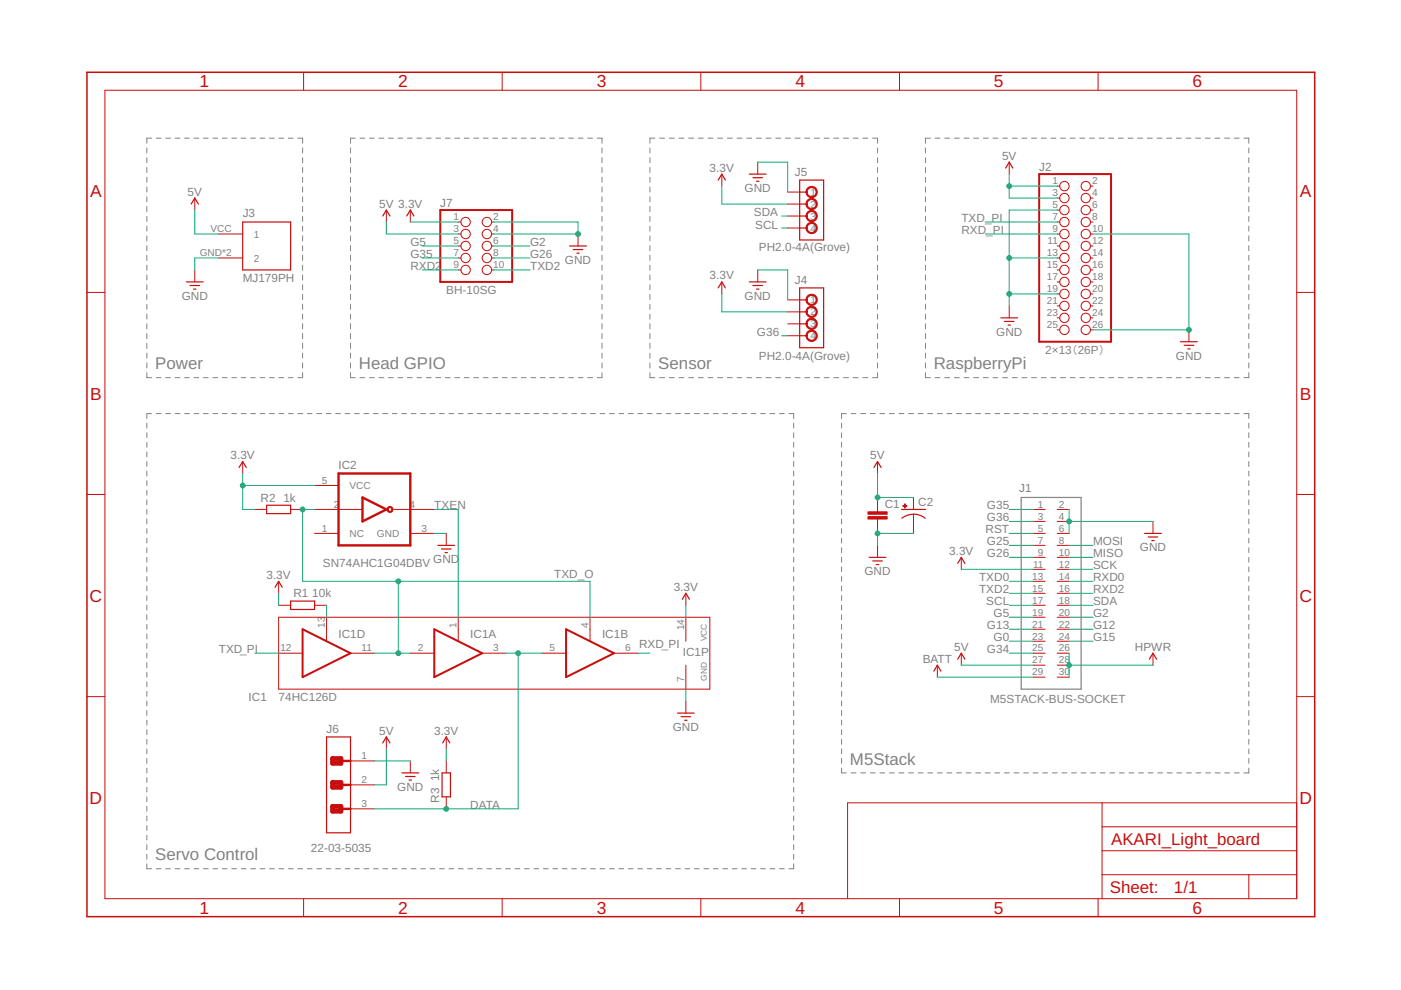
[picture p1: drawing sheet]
<svg xmlns="http://www.w3.org/2000/svg" width="297mm" height="210mm" viewBox="0 0 297 210" stroke-linecap="round" stroke-linejoin="round" font-family="sans-serif">
<g fill="none" stroke="#808080" stroke-width=".21">
<path d="M31.1 31.4v1M31.1 33.4v1.1M31.1 35.5v1.1M31.1 37.6v1.1M31.1 39.6v1.1M32.1 29.3h-1v1.1M33.1 29.3h1M35.1 29.3h1M37.1 29.3h1M39.1 29.3h1M41.1 29.3h1M43.1 29.3h1"/>
<path d="M45.1 29.3h1M47.1 29.3h1M49.1 29.3h1M51.1 29.3h1M53.1 29.3h1M55.1 29.3h1.1M57.1 29.3h1M59.1 29.3h1.1M61.2 29.3h.9M63.1 29.3h1.1v1.1M64.2 31.4v1M64.2 33.4v1.1"/>
<path d="M64.2 35.5v1.1M64.2 37.6v1.1M64.2 39.6v1.1M74.3 31.4v1M74.3 33.4v1.1M74.3 35.5v1.1M74.3 37.6v1.1M74.3 39.6v1.1M75.3 29.3h-1v1.1M76.3 29.3h1M78.3 29.3h1M80.3 29.3h1.1"/>
<path d="M82.4 29.3h1M84.4 29.3h1M86.4 29.3h1M88.4 29.3h1M90.4 29.3h1M92.4 29.3h1M94.4 29.3h1M96.4 29.3h1.1M98.4 29.3h1.1M100.5 29.3h1M102.5 29.3h1M104.5 29.3h1"/>
<path d="M106.5 29.3h1M108.5 29.3h1M110.5 29.3h1M112.5 29.3h1.1M114.6 29.3h1M116.6 29.3h1M118.6 29.3h1M120.6 29.3h1M122.6 29.3h1M124.6 29.3h1M126.6 29.3h1v1.1M127.6 31.4v1"/>
<path d="M127.6 33.4v1.1M127.6 35.5v1.1M127.6 37.6v1.1M127.6 39.6v1.1M137.8 31.4v1M137.8 33.4v1.1M137.8 35.5v1.1M137.8 37.6v1.1M137.8 39.6v1.1M138.9 29.3h-1.1v1.1M139.8 29.3h1.1M141.9 29.3h1.1"/>
<path d="M144 29.3h1M146 29.3h1.1M148.1 29.3h1M150.1 29.3h1.1M152.2 29.3h1M154.2 29.3h1.1M156.3 29.3h1M158.3 29.3h1.1M160.4 29.3h1M162.4 29.3h1.1M164.5 29.3h1M166.5 29.3h1.1"/>
<path d="M168.6 29.3h1M170.6 29.3h1.1M172.7 29.3h1M174.7 29.3h1.1M176.8 29.3h1M178.8 29.3h1.1M180.9 29.3h1M182.9 29.3h1.1M185 29.3h1.1v1.1M186.1 31.4v1M186.1 33.4v1.1M186.1 35.5v1.1"/>
<path d="M186.1 37.6v1.1M186.1 39.6v1.1M196.2 31.4v1M196.2 33.4v1.1M196.2 35.5v1.1M196.2 37.6v1.1M196.2 39.6v1.1M197.3 29.3h-1.1v1.1M198.2 29.3h1.1M200.3 29.3h1M202.4 29.3h1M204.4 29.3h1"/>
<path d="M206.4 29.3h1.1M208.5 29.3h1M210.5 29.3h1.1M212.6 29.3h1M214.6 29.3h1.1M216.7 29.3h1M218.7 29.3h1.1M220.8 29.3h1M222.8 29.3h1.1M224.9 29.3h1M226.9 29.3h1M228.9 29.3h1.1"/>
<path d="M231 29.3h1M233 29.3h1.1M235.1 29.3h1M237.1 29.3h1.1M239.2 29.3h1M241.2 29.3h1.1M243.3 29.3h1M245.3 29.3h1.1M247.4 29.3h1M249.4 29.3h1M251.5 29.3h1M253.5 29.3h1.1"/>
<path d="M255.5 29.3h1.1M257.6 29.3h1M259.6 29.3h1.1M261.7 29.3h1M263.7 29.3h1.1v1.1M264.8 31.4v1M264.8 33.4v1.1M264.8 35.5v1.1M264.8 37.6v1.1M264.8 39.6v1.1M31.1 41.7v1.1M31.1 43.8v1.1"/>
<path d="M31.1 45.9v1M31.1 47.9v1.1M31.1 50v1.1M31.1 52.1v1M31.1 54.1v1.1M31.1 56.2v1.1M31.1 58.3v1.1M64.2 41.7v1.1M64.2 43.8v1.1M64.2 45.9v1M64.2 47.9v1.1M64.2 50v1.1"/>
<path d="M64.2 52.1v1M64.2 54.1v1.1M64.2 56.2v1.1M64.2 58.3v1.1M74.3 41.7v1.1M74.3 43.8v1.1M74.3 45.9v1M74.3 47.9v1.1M74.3 50v1.1M74.3 52.1v1M74.3 54.1v1.1M74.3 56.2v1.1"/>
<path d="M74.3 58.3v1.1M127.6 41.7v1.1M127.6 43.8v1.1M127.6 45.9v1M127.6 47.9v1.1M127.6 50v1.1M127.6 52.1v1M127.6 54.1v1.1M127.6 56.2v1.1M127.6 58.3v1.1M137.8 41.7v1.1M137.8 43.8v1.1"/>
<path d="M137.8 45.9v1M137.8 47.9v1.1M137.8 50v1.1M137.8 52.1v1M137.8 54.1v1.1M137.8 56.2v1.1M137.8 58.3v1.1M186.1 41.7v1.1M186.1 43.8v1.1M186.1 45.9v1M186.1 47.9v1.1M186.1 50v1.1"/>
<path d="M186.1 52.1v1M186.1 54.1v1.1M186.1 56.2v1.1M186.1 58.3v1.1M196.2 41.7v1.1M196.2 43.8v1.1M196.2 45.9v1M196.2 47.9v1.1M196.2 50v1.1M196.2 52.1v1M196.2 54.1v1.1M196.2 56.2v1.1"/>
<path d="M196.2 58.3v1.1M264.8 41.7v1.1M264.8 43.8v1.1M264.8 45.9v1M264.8 47.9v1.1M264.8 50v1.1M264.8 52.1v1M264.8 54.1v1.1M264.8 56.2v1.1M264.8 58.3v1.1M31.1 79v1.1h1M31.1 60.4v1"/>
<path d="M31.1 62.4v1.1M31.1 64.5v1.1M31.1 66.6v1M31.1 68.6v1.1M31.1 70.7v1.1M31.1 72.8v1.1M31.1 74.9v1M31.1 76.9v1.1M64.2 79v1.1h-1.1M64.2 60.4v1M64.2 62.4v1.1M64.2 64.5v1.1"/>
<path d="M64.2 66.6v1M64.2 68.6v1.1M64.2 70.7v1.1M64.2 72.8v1.1M64.2 74.9v1M64.2 76.9v1.1M74.3 79v1.1h1M74.3 60.4v1M74.3 62.4v1.1M74.3 64.5v1.1M74.3 66.6v1M74.3 68.6v1.1"/>
<path d="M74.3 70.7v1.1M74.3 72.8v1.1M74.3 74.9v1M74.3 76.9v1.1M127.6 79v1.1h-1M127.6 60.4v1M127.6 62.4v1.1M127.6 64.5v1.1M127.6 66.6v1M127.6 68.6v1.1M127.6 70.7v1.1M127.6 72.8v1.1"/>
<path d="M127.6 74.9v1M127.6 76.9v1.1M137.8 79v1.1h1.1M137.8 60.4v1M137.8 62.4v1.1M137.8 64.5v1.1M137.8 66.6v1M137.8 68.6v1.1M137.8 70.7v1.1M137.8 72.8v1.1M137.8 74.9v1M137.8 76.9v1.1"/>
<path d="M186.1 60.4v1M186.1 62.4v1.1M186.1 64.5v1.1M186.1 66.6v1M186.1 68.6v1.1M186.1 70.7v1.1M186.1 72.8v1.1M186.1 74.9v1M186.1 76.9v1.1M186.1 79v1.1h-1.1M196.2 79v1.1h1.1M196.2 60.4v1"/>
<path d="M196.2 62.4v1.1M196.2 64.5v1.1M196.2 66.6v1M196.2 68.6v1.1M196.2 70.7v1.1M196.2 72.8v1.1M196.2 74.9v1M196.2 76.9v1.1M264.8 79v1.1h-1.1M264.8 60.4v1M264.8 62.4v1.1M264.8 64.5v1.1"/>
<path d="M264.8 66.6v1M264.8 68.6v1.1M264.8 70.7v1.1M264.8 72.8v1.1M264.8 74.9v1M264.8 76.9v1.1M31.1 89.7v1.1M31.1 91.8v1M31.1 93.8v1M31.1 95.8v1.1M31.1 97.9v1M31.1 99.9v1"/>
<path d="M32.1 87.7h-1v1M33.1 80.1h1M33.1 87.7h1M35.1 80.1h1M35.1 87.7h1M37.1 80.1h1M37.1 87.7h1M39.1 80.1h1M39.1 87.7h1.1M41.1 80.1h1M41.1 87.7h1M43.1 80.1h1"/>
<path d="M43.1 87.7h1.1M45.1 80.1h1M45.1 87.7h1M47.1 80.1h1M47.2 87.7h1M49.1 80.1h1M49.1 87.7h1M51.1 80.1h1M51.2 87.7h1M53.1 80.1h1M53.1 87.7h1.1M55.1 80.1h1.1"/>
<path d="M55.2 87.7h1M57.1 80.1h1M57.1 87.7h1.1M59.1 80.1h1.1M59.2 87.7h1M61.2 80.1h.9M61.2 87.7h1M63.2 87.7h1M65.2 87.7h1M67.2 87.7h1M69.2 87.7h1M71.2 87.7h1"/>
<path d="M73.2 87.7h1M75.2 87.7h1M76.3 80.1h1M77.2 87.7h1M78.3 80.1h1M79.2 87.7h1M80.3 80.1h1.1M81.2 87.7h1M82.4 80.1h1M83.2 87.7h1M84.4 80.1h1M85.2 87.7h1"/>
<path d="M86.4 80.1h1M87.2 87.7h1M88.4 80.1h1M89.2 87.7h1M90.4 80.1h1M91.2 87.7h1M92.4 80.1h1M93.2 87.7h1M94.4 80.1h1M95.2 87.7h1M96.4 80.1h1.1M97.2 87.7h1"/>
<path d="M98.4 80.1h1.1M99.2 87.7h1M100.5 80.1h1M101.2 87.7h1M102.5 80.1h1M103.2 87.7h1M104.5 80.1h1M105.2 87.7h1M106.5 80.1h1M107.2 87.7h1M108.5 80.1h1M109.2 87.7h1"/>
<path d="M110.5 80.1h1M111.2 87.7h1M112.5 80.1h1.1M113.2 87.7h1M114.6 80.1h1M115.2 87.7h1M116.6 80.1h1M117.2 87.7h1M118.6 80.1h1M119.2 87.7h1M120.6 80.1h1M121.2 87.7h1"/>
<path d="M122.6 80.1h1M123.2 87.7h1M124.6 80.1h1M125.2 87.7h1M127.2 87.7h1M129.2 87.7h1M131.2 87.7h1M133.2 87.7h1M135.2 87.7h1M137.2 87.7h1M139.2 87.7h1.1M139.8 80.1h1.1"/>
<path d="M141.2 87.7h1M141.9 80.1h1.1M143.2 87.7h1.1M144 80.1h1M145.2 87.7h1M146 80.1h1.1M147.3 87.7h1M148.1 80.1h1M149.2 87.7h1.1M150.1 80.1h1.1M151.3 87.7h1M152.2 80.1h1"/>
<path d="M153.2 87.7h1.1M154.2 80.1h1.1M155.3 87.7h1M156.3 80.1h1M157.3 87.7h1M158.3 80.1h1.1M159.3 87.7h1M160.4 80.1h1M161.3 87.7h1M162.4 80.1h1.1M163.3 87.7h1M164.5 80.1h1"/>
<path d="M165.3 87.7h1M166.5 80.1h1.1M167.3 87.7h1v1M168.3 89.7v1.1M168.3 91.8v1M168.3 93.8v1M168.3 95.8v1.1M168.3 97.9v1M168.3 99.9v1M168.6 80.1h1M170.6 80.1h1.1M172.7 80.1h1"/>
<path d="M174.7 80.1h1.1M176.8 80.1h1M178.4 89.7v1.1M178.4 91.8v1M178.4 93.8v1M178.4 95.8v1.1M178.4 97.9v1M178.4 99.9v1M178.8 80.1h1.1M179.5 87.7h-1.1v1M180.5 87.7h1M180.9 80.1h1"/>
<path d="M182.5 87.7h1M182.9 80.1h1.1M184.5 87.7h1M186.6 87.7h1M188.6 87.7h1M190.6 87.7h1M192.6 87.7h1.1M194.7 87.7h1M196.7 87.7h1M198.2 80.1h1.1M198.7 87.7h1.1M200.3 80.1h1"/>
<path d="M200.8 87.7h1M202.4 80.1h1M202.8 87.7h1M204.4 80.1h1M204.8 87.7h1.1M206.4 80.1h1.1M206.9 87.7h1M208.5 80.1h1M208.9 87.7h1M210.5 80.1h1.1M210.9 87.7h1.1M212.6 80.1h1"/>
<path d="M213 87.7h1M214.6 80.1h1.1M215 87.7h1M216.7 80.1h1M217 87.7h1.1M218.7 80.1h1.1M219.1 87.7h1M220.8 80.1h1M221.1 87.7h1M222.8 80.1h1.1M223.1 87.7h1.1M224.9 80.1h1"/>
<path d="M225.1 87.7h1.1M226.9 80.1h1M227.2 87.7h1M228.9 80.1h1.1M229.2 87.7h1.1M231 80.1h1M231.2 87.7h1.1M233 80.1h1.1M233.3 87.7h1M235.1 80.1h1M235.3 87.7h1M237.1 80.1h1.1"/>
<path d="M237.3 87.7h1.1M239.2 80.1h1M239.4 87.7h1M241.2 80.1h1.1M241.4 87.7h1M243.3 80.1h1M243.4 87.7h1.1M245.3 80.1h1.1M245.5 87.7h1M247.4 80.1h1M247.5 87.7h1M249.4 80.1h1"/>
<path d="M249.5 87.7h1M251.5 80.1h1M251.5 87.7h1.1M253.5 80.1h1.1M253.6 87.7h1M255.5 80.1h1.1M255.6 87.7h1M257.6 80.1h1M257.6 87.7h1.1M259.6 80.1h1.1M259.7 87.7h1M261.7 80.1h1"/>
<path d="M261.7 87.7h1M263.7 87.7h1.1v1M264.8 89.7v1.1M264.8 91.8v1M264.8 93.8v1M264.8 95.8v1.1M264.8 97.9v1M264.8 99.9v1M31.1 101.9v1.1M31.1 103.9v1.1M31.1 106v1M31.1 108v1.1"/>
<path d="M31.1 110v1.1M31.1 112.1v1M31.1 114.1v1M31.1 116.1v1.1M31.1 118.2v1M168.3 101.9v1.1M168.3 103.9v1.1M168.3 106v1M168.3 108v1.1M168.3 110v1.1M168.3 112.1v1M168.3 114.1v1"/>
<path d="M168.3 116.1v1.1M168.3 118.2v1M178.4 101.9v1.1M178.4 103.9v1.1M178.4 106v1M178.4 108v1.1M178.4 110v1.1M178.4 112.1v1M178.4 114.1v1M178.4 116.1v1.1M178.4 118.2v1M264.8 101.9v1.1"/>
<path d="M264.8 103.9v1.1M264.8 106v1M264.8 108v1.1M264.8 110v1.1M264.8 112.1v1M264.8 114.1v1M264.8 116.1v1.1M264.8 118.2v1M31.1 120.2v1M31.1 122.2v1.1M31.1 124.3v1M31.1 126.3v1"/>
<path d="M31.1 128.3v1M31.1 130.3v1.1M31.1 132.4v1M31.1 134.4v1M31.1 136.4v1.1M31.1 138.5v1M168.3 120.2v1M168.3 122.2v1.1M168.3 124.3v1M168.3 126.3v1M168.3 128.3v1M168.3 130.3v1.1"/>
<path d="M168.3 132.4v1M168.3 134.4v1M168.3 136.4v1.1M168.3 138.5v1M178.4 120.2v1M178.4 122.2v1.1M178.4 124.2v1.1M178.4 126.3v1M178.4 128.3v1M178.4 130.3v1.1M178.4 132.4v1M178.4 134.4v1"/>
<path d="M178.4 136.4v1.1M178.4 138.5v1M264.8 120.2v1M264.8 122.2v1.1M264.8 124.2v1.1M264.8 126.3v1M264.8 128.3v1M264.8 130.3v1.1M264.8 132.4v1M264.8 134.4v1M264.8 136.4v1.1M264.8 138.5v1"/>
<path d="M31.1 140.5v1M31.1 142.5v1.1M31.1 144.6v1M31.1 146.6v1M31.1 148.6v1.1M31.1 150.7v1M31.1 152.7v1M31.1 154.7v1.1M31.1 156.8v1M31.1 158.8v1M168.3 140.5v1M168.3 142.5v1.1"/>
<path d="M168.3 144.6v1M168.3 146.6v1M168.3 148.6v1.1M168.3 150.7v1M168.3 152.7v1M168.3 154.7v1.1M168.3 156.8v1M168.3 158.8v1M178.4 140.5v1M178.4 142.5v1.1M178.4 144.6v1M178.4 146.6v1"/>
<path d="M178.4 148.6v1.1M178.4 150.7v1M178.4 152.7v1M178.4 154.7v1.1M178.4 156.8v1M178.4 158.8v1M264.8 140.5v1M264.8 142.5v1.1M264.8 144.6v1M264.8 146.6v1M264.8 148.6v1.1M264.8 150.7v1"/>
<path d="M264.8 152.7v1M264.8 154.7v1.1M264.8 156.8v1M264.8 158.8v1M31.1 160.8v1.1M31.1 162.9v1M31.1 164.9v1M31.1 166.9v1M31.1 169v1M31.1 171v1M31.1 173v1M31.1 175v1.1"/>
<path d="M31.1 177.1v1M31.1 179.1v1M168.3 160.8v1.1M168.3 162.9v1M168.3 164.9v1M168.3 166.9v1M168.3 169v1M168.3 171v1M168.3 173v1M168.3 175v1.1M168.3 177.1v1M168.3 179.1v1"/>
<path d="M178.4 160.8v1M178.4 162.9v1h1.1M180.5 163.9h1M182.5 163.9h1M184.5 163.9h1M186.6 163.9h1M188.6 163.9h1M190.6 163.9h1M192.6 163.9h1.1M194.7 163.9h1M196.7 163.9h1M198.7 163.9h1.1"/>
<path d="M200.8 163.9h1M202.8 163.9h1M204.8 163.9h1.1M206.9 163.9h1M208.9 163.9h1M210.9 163.9h1.1M213 163.9h1M215 163.9h1M217 163.9h1.1M219.1 163.9h1M221.1 163.9h1M223.1 163.9h1.1"/>
<path d="M225.1 163.9h1.1M227.2 163.9h1M229.2 163.9h1.1M231.2 163.9h1.1M233.3 163.9h1M235.3 163.9h1M237.3 163.9h1.1M239.4 163.9h1M241.4 163.9h1M243.4 163.9h1.1M245.5 163.9h1M247.5 163.9h1"/>
<path d="M249.5 163.9h1M251.5 163.9h1.1M253.6 163.9h1M255.6 163.9h1M257.6 163.9h1.1M259.7 163.9h1M261.7 163.9h1M264.8 162.9v1h-1.1M264.8 160.8v1M31.1 181.1v1.1M31.1 183.2v1h1M33.1 184.2h1"/>
<path d="M35.1 184.2h1M37.1 184.2h1M39.1 184.2h1.1M41.1 184.2h1M43.1 184.2h1.1M45.1 184.2h1M47.2 184.2h1M49.1 184.2h1M51.2 184.2h1M53.1 184.2h1.1M55.2 184.2h1M57.1 184.2h1.1"/>
<path d="M59.2 184.2h1M61.2 184.2h1M63.2 184.2h1M65.2 184.2h1M67.2 184.2h1M69.2 184.2h1M71.2 184.2h1M73.2 184.2h1M75.2 184.2h1M77.2 184.2h1M79.2 184.2h1M81.2 184.2h1"/>
<path d="M83.2 184.2h1M85.2 184.2h1M87.2 184.2h1M89.2 184.2h1M91.2 184.2h1M93.2 184.2h1M95.2 184.2h1M97.2 184.2h1M99.2 184.2h1M101.2 184.2h1M103.2 184.2h1M105.2 184.2h1"/>
<path d="M107.2 184.2h1M109.2 184.2h1M111.2 184.2h1M113.2 184.2h1M115.2 184.2h1M117.2 184.2h1M119.2 184.2h1M121.2 184.2h1M123.2 184.2h1M125.2 184.2h1M127.2 184.2h1M129.2 184.2h1"/>
<path d="M131.2 184.2h1M133.2 184.2h1M135.2 184.2h1M137.2 184.2h1M139.2 184.2h1.1M141.2 184.2h1M143.2 184.2h1.1M145.2 184.2h1M147.3 184.2h1M149.2 184.2h1.1M151.3 184.2h1M153.2 184.2h1.1"/>
<path d="M155.3 184.2h1M157.3 184.2h1M159.3 184.2h1M161.3 184.2h1M163.3 184.2h1M165.3 184.2h1M168.3 183.2v1h-1M168.3 181.1v1.1"/>
</g>
<g fill="none" stroke="#c90d0c" stroke-width=".21">
<path d="M22.2 19.1h252.7v171.4h-252.7zM64.4 15.3v3.8M106.5 15.3v3.8M148.6 15.3v3.8M190.7 15.3v3.8M232.8 15.3v3.8M153 36.9v2.6M160.7 34.4v2.5M214 34.4v2.5M224.1 39.5h.6M231.2 39.5h.6M41.3 42v2.5"/>
<path d="M41.3 57.2v2.6M46.4 49.6h5.1M46.4 54.7h5.1M81.9 44.5v2.6M87 44.5v2.6M97.2 47.1h.5M97.2 49.6h.5M97.2 52.2h.5M97.2 54.7h.5M97.2 57.2h.5M104.2 47.1h.6M104.2 49.6h.6"/>
<path d="M104.2 52.2h.6M104.2 54.7h.6M104.2 57.2h.6M122.6 49.6v2.6M153 59.8v2.5M160.7 57.2v2.6M167 40.7h2.5M167 43.3h2.5M167 45.8h2.5M167 48.3h2.5M224.1 42h.6M224.1 44.5h.6"/>
<path d="M224.1 47.1h.6M224.1 49.6h.6M224.1 52.2h.6M224.1 54.7h.6M224.1 57.2h.6M224.1 59.8h.6M231.2 42h.6M231.2 44.5h.6M231.2 47.1h.6M231.2 49.6h.6M231.2 52.2h.6M231.2 54.7h.6"/>
<path d="M231.2 57.2h.6M231.2 59.8h.6M18.4 62h3.8M167 63.6h2.5M167 66.1h2.5M167 68.7h2.5M167 71.2h2.5M214 64.9v2.5M224.1 62.3h.6M224.1 64.9h.6M224.1 67.4h.6M224.1 69.9h.6"/>
<path d="M231.2 62.3h.6M231.2 64.9h.6M231.2 67.4h.6M231.2 69.9h.6M252.1 69.9v2.6M274.9 62h3.8M51.5 97.9v2.5M186.1 97.9v2.5M18.4 104.8h3.8M54 108h2.5M61.6 108h2.6M66.7 108h10.2"/>
<path d="M66.7 113.1h5.1M66.7 102.9h5.1M83.4 108h8.7M87 113.1h5.1M94.6 113.1v2.5M186.1 105.5v3M186.1 110v3.1M186.1 115.6v2.6M193.7 105.5v2.5M193.7 109v4.1M203.8 118.2v2.5M219.1 108h2.5"/>
<path d="M219.1 110.6h2.5M219.1 113.1h2.5M219.1 115.6h2.5M219.1 118.2h2.5M224.1 108h2.6M224.1 110.6h2.6M224.1 113.1h2.6M224.1 115.6h2.6M224.1 118.2h2.6M244.5 110.6v2.5M274.9 104.8h3.8M59.1 130.9h91.4v15.2h-91.4z"/>
<path d="M59.1 123.3v2.5M59.1 128.3h2.5M59.1 138.5h5.1M66.7 128.3h2.5M69.2 130.9v5.1M74.3 138.5h5.1M87 138.5h5.1M97.2 130.9v5.1M102.2 138.5h5.1M114.9 138.5h5.1M125.1 130.9v5.1M130.2 138.5h5.1"/>
<path d="M145.4 125.8v2.5M145.4 130.9v5.1M203.8 138.5v2.5M219.1 130.9h2.5M219.1 120.7h2.5M219.1 123.3h2.5M219.1 125.8h2.5M219.1 128.3h2.5M219.1 133.4h2.5M219.1 136h2.5M219.1 138.5h2.5M224.1 130.9h2.6"/>
<path d="M224.1 120.7h2.6M224.1 123.3h2.6M224.1 125.8h2.6M224.1 128.3h2.6M224.1 133.4h2.6M224.1 136h2.6M224.1 138.5h2.6M244.5 138.5v2.5M18.4 147.7h3.8M81.9 156.3v2.5M94.6 156.3v2.5M145.4 141v5.1"/>
<path d="M145.4 148.7v2.5M198.7 141v2.6M219.1 141h2.5M219.1 143.6h2.5M224.1 141h2.6M224.1 143.6h2.6M274.9 147.7h3.8M74.3 161.3h5.1M74.3 166.4h5.1M74.3 171.5h5.1M87 161.3v2.6M94.6 161.3v2.6"/>
<path d="M94.6 169v2.5M233.7 170.2v20.3M233.7 175.3h41.2M274.9 170.2h-95.2v20.3M64.4 190.5v3.9M106.5 190.5v3.9M148.6 190.5v3.9M190.7 190.5v3.9M232.8 190.5v3.9M233.7 185.5h41.2M233.7 180.4h41.2M264.8 185.5v5"/>
<circle cx="225.7" cy="39.5" r=".99"/>
<circle cx="230.2" cy="39.5" r=".99"/>
<circle cx="98.7" cy="54.7" r=".99"/>
<circle cx="98.7" cy="52.2" r=".99"/>
<circle cx="98.7" cy="57.2" r=".99"/>
<circle cx="98.7" cy="47.1" r=".99"/>
<circle cx="98.7" cy="49.6" r=".99"/>
<circle cx="103.2" cy="52.2" r=".99"/>
<circle cx="103.2" cy="57.2" r=".99"/>
<circle cx="103.2" cy="47.1" r=".99"/>
<circle cx="103.2" cy="49.6" r=".99"/>
<circle cx="103.2" cy="54.7" r=".99"/>
<circle cx="225.7" cy="42" r=".99"/>
<circle cx="225.7" cy="44.5" r=".99"/>
<circle cx="225.7" cy="47.1" r=".99"/>
<circle cx="225.7" cy="57.2" r=".99"/>
<circle cx="225.7" cy="49.6" r=".99"/>
<circle cx="225.7" cy="59.8" r=".99"/>
<circle cx="225.7" cy="52.2" r=".99"/>
<circle cx="225.7" cy="54.7" r=".99"/>
<circle cx="230.2" cy="42" r=".99"/>
<circle cx="230.2" cy="44.5" r=".99"/>
<circle cx="230.2" cy="47.1" r=".99"/>
<circle cx="230.2" cy="52.2" r=".99"/>
<circle cx="230.2" cy="49.6" r=".99"/>
<circle cx="230.2" cy="57.2" r=".99"/>
<circle cx="230.2" cy="59.8" r=".99"/>
<circle cx="230.2" cy="54.7" r=".99"/>
<circle cx="225.7" cy="62.3" r=".99"/>
<circle cx="225.7" cy="64.9" r=".99"/>
<circle cx="225.7" cy="67.4" r=".99"/>
<circle cx="225.7" cy="69.9" r=".99"/>
<circle cx="230.2" cy="64.9" r=".99"/>
<circle cx="230.2" cy="69.9" r=".99"/>
<circle cx="230.2" cy="62.3" r=".99"/>
<circle cx="230.2" cy="67.4" r=".99"/>
</g>
<g fill="none" stroke="#c90d0c" stroke-width=".25">
<path d="M152.3 38.2l.7-1.3 .8 1.3M158.9 36.9h3.5M159.6 37.7h2.1M160.4 38.4h.5M169.5 38.2h5.1v12.7h-5.1zM213.2 35.6l.8-1.2 .7 1.2M39.5 59.8h3.6M40.5 43.3l.8-1.3 .8 1.3M51.5 47.1h10.1v10.1h-10.1zM81.2 45.8l.7-1.3 .8 1.3M86.2 45.8l.8-1.3 .8 1.3M120.8 52.2h3.5"/>
<path d="M121.5 52.9h2.1M122.3 53.7h.5M158.9 59.8h3.5M169.5 40.7h1.6M169.5 43.3h1.6M169.5 45.8h1.6M169.5 48.3h1.6M40.3 60.5h2M41 61.3h.6M152.3 61l.7-1.2 .8 1.2M159.6 60.5h2.1M160.4 61.3h.5"/>
<path d="M169.5 61h5.1v12.7h-5.1zM169.5 63.6h1.6M169.5 66.1h1.6M169.5 68.7h1.6M169.5 71.2h1.6M212.2 67.4h3.6M213 68.2h2M213.7 68.9h.5M250.3 72.5h3.6M251.1 73.2h2M251.8 74h.5M50.7 99.1l.8-1.2 .7 1.2"/>
<path d="M185.3 99.1l.8-1.2 .7 1.2M56.5 107.1h5.1v1.8h-5.1zM92.8 115.6h3.6M93.6 116.4h2M94.4 117.2h.5M184.3 118.2h3.5M185 118.9h2.1M185.8 119.7h.5M191.1 108h5.1M191.2 109.9a4 4 0 0 1 5 0M203.1 119.4l.7-1.2 .8 1.2M242.7 113.1h3.5"/>
<path d="M243.4 113.9h2.1M244.2 114.6h.5M58.3 124.5l.8-1.2 .7 1.2M61.6 127.4h5.1v1.8h-5.1zM144.7 127.1l.7-1.3 .8 1.3M203.1 139.8l.7-1.3 .8 1.3M243.7 139.8l.8-1.3 .7 1.3M69.2 156.3h5.1v20.3h-5.1zM81.2 157.5l.7-1.2 .8 1.2M93.9 157.5l.7-1.2 .8 1.2M143.6 151.2h3.6M144.4 152h2"/>
<path d="M145.2 152.7h.5M198 142.3l.7-1.3 .8 1.3M85.2 163.9h3.6M86 164.6h2M86.7 165.4h.5M93.7 163.9h1.8v5.1h-1.8z"/>
</g>
<path d="M18.4 15.3h260.3v179.1h-260.3z" fill="none" stroke="#c90d0c" stroke-width=".32"/>
<g fill="#c90d0c" stroke="#c90d0c" stroke-width=".21">
<path d="M171.3 39.8a1.21 1.21 0 0 1 1.8 .3 1.21 1.21 0 0 1-.7 1.8 1.21 1.21 0 0 1-1.5-1.2h.2a.95 .95 0 0 1 1.4-.8 .95 .95 0 0 1 .2 1.6 .95 .95 0 0 1-1.5-.5l-.1-.3h-.2z" fill-rule="evenodd"/>
<path d="M171.3 42.4a1.2 1.2 0 0 1 1.8 .3 1.2 1.2 0 0 1-.7 1.7 1.2 1.2 0 0 1-1.5-1.1h.2a.95 .95 0 0 1 1.4-.8 .95 .95 0 0 1 .2 1.6 .95 .95 0 0 1-1.5-.6l-.1-.2h-.2z" fill-rule="evenodd"/>
<path d="M171.3 44.9a1.2 1.2 0 0 1 1.8 .3 1.2 1.2 0 0 1-.7 1.8 1.2 1.2 0 0 1-1.5-1.2h.2a.95 .95 0 0 1 1.4-.8 .95 .95 0 0 1 .2 1.6 .95 .95 0 0 1-1.5-.5l-.1-.3h-.2z" fill-rule="evenodd"/>
<path d="M171.3 47.5a1.2 1.2 0 0 1 1.8 .3 1.2 1.2 0 0 1-.7 1.7 1.2 1.2 0 0 1-1.5-1.2h.2a.95 .95 0 0 1 1.4-.7 .95 .95 0 0 1 .2 1.5 .95 .95 0 0 1-1.5-.5l-.1-.3h-.2z" fill-rule="evenodd"/>
<path d="M171.3 62.7a1.2 1.2 0 0 1 1.8 .3 1.2 1.2 0 0 1-.7 1.7 1.2 1.2 0 0 1-1.5-1.1h.2a.95 .95 0 0 1 1.4-.8 .95 .95 0 0 1 .2 1.6 .95 .95 0 0 1-1.5-.6l-.1-.2h-.2z" fill-rule="evenodd"/>
<path d="M171.3 65.2a1.2 1.2 0 0 1 1.8 .3 1.2 1.2 0 0 1-.7 1.8 1.2 1.2 0 0 1-1.5-1.2h.2a.95 .95 0 0 1 1.4-.8 .95 .95 0 0 1 .2 1.6 .95 .95 0 0 1-1.5-.5l-.1-.3h-.2z" fill-rule="evenodd"/>
<path d="M171.3 67.8a1.2 1.2 0 0 1 1.8 .3 1.2 1.2 0 0 1-.7 1.7 1.2 1.2 0 0 1-1.5-1.1h.2a.95 .95 0 0 1 1.4-.8 .95 .95 0 0 1 .2 1.6 .95 .95 0 0 1-1.5-.6l-.1-.2h-.2z" fill-rule="evenodd"/>
<path d="M171.3 70.3a1.2 1.2 0 0 1 1.8 .3 1.2 1.2 0 0 1-.7 1.8 1.2 1.2 0 0 1-1.5-1.2h.2a.95 .95 0 0 1 1.4-.8 .95 .95 0 0 1 .2 1.6 .95 .95 0 0 1-1.5-.5l-.1-.3h-.2z" fill-rule="evenodd"/>
<path d="M82.2 107.6a.64 .64 0 0 1 1 .1 .64 .64 0 0 1-.4 .9 .64 .64 0 0 1-.8-.6h.3a.38 .38 0 0 1 .5-.4 .38 .38 0 0 1 .2 .6 .38 .38 0 0 1-.7 0v-.2h-.3z" fill-rule="evenodd"/>
</g>
<path d="M70.5 160.8h1.8v1h-1.8zM70.5 165.9h1.8v1h-1.8zM70.5 171h1.8v1h-1.8z" fill="none" stroke="#c90d0c" stroke-width="1"/>
<path d="M71.8 100.4h15.2v15.2h-15.2zM76.9 105.5l5 2.5-5 2.6zM72.5 161.3h1.8M72.5 166.4h1.8M72.5 171.5h1.8" fill="none" stroke="#c90d0c" stroke-width=".51"/>
<path d="M220.3 36.9h15.3v35.6h-15.3zM93.3 44.5h15.3v15.3h-15.3zM64.2 133.4l10.1 5.1-10.1 5.1zM92.1 133.4l10.1 5.1-10.1 5.1zM120 133.4l10.2 5.1-10.2 5.1z" fill="none" stroke="#c90d0c" stroke-width=".42"/>
<g fill="#c90d0c" stroke="#c90d0c" stroke-width=".21">
<path d="M191.4 107.2h.9v.1h-.9z"/>
<path d="M191.8 106.8h.1v.9h-.1z"/>
<path d="M184 109.5h4.1v.5h-4.1z"/>
<path d="M184 108.5h4.1v.5h-4.1z"/>
</g>
<g fill="none" stroke="#0dab76" stroke-width=".21">
<path d="M153 39.5v3.8h14M160.7 34.4h6.3v6.3M214 39.5h10.1M214 36.9v5.1h10.1M41.3 44.5v5.1h5.1M46.4 54.7h-5.1v2.5M81.9 47.1v2.5h15.3M87 47.1h10.2M89.5 54.7h7.7M89.5 52.2h7.7M89.5 57.2h7.7M104.8 54.7h7.6"/>
<path d="M104.8 52.2h7.6M104.8 57.2h7.6M104.8 47.1h17.8v2.5h-17.8M160.7 57.2h6.3v6.4M165.7 48.3h1.3M165.7 45.8h1.3M208.9 49.6h15.2M208.9 47.1h15.2M214 54.7h10.1M224.1 44.5h-10.1v20.4M231.8 49.6h20.3v20.3h-20.3M153 62.3v3.8h14"/>
<path d="M165.7 71.2h1.3M214 62.3h10.1M51.5 100.4v7.6h2.5M51.5 102.9h15.2M66.7 108h-2.5v15.3h60.9v7.6M92.1 113.1h2.5M92.1 108h5.1v22.9M186.1 100.4v5.1h7.6M193.7 113.1h-7.6v2.5M214 110.6h5.1M214 113.1h5.1M214 115.6h5.1"/>
<path d="M214 118.2h5.1M214 108h5.1M226.7 110.6h17.8M226.7 115.6h5.1M226.7 118.2h5.1M226.7 108v5.1M54 138.5h5.1M59.1 125.8v2.5M69.2 128.3v2.6M79.4 138.5h7.6M84.5 123.3v15.2M107.3 138.5h7.6"/>
<path d="M109.9 138.5v33h-30.5M135.3 138.5h2.5M145.4 128.3v2.6M203.8 120.7h15.3M214 123.3h5.1M214 138.5h5.1M214 136h5.1M214 133.4h5.1M214 130.9h5.1M214 128.3h5.1M214 125.8h5.1M226.7 123.3h5.1"/>
<path d="M226.7 136h5.1M226.7 133.4h5.1M226.7 130.9h5.1M226.7 128.3h5.1M226.7 125.8h5.1M226.7 120.7h5.1M226.7 138.5v5.1M81.9 158.8v7.6h-2.5M94.6 158.8v2.5M145.4 146.1v2.6M198.7 143.6h20.4M203.8 141h15.3"/>
<path d="M226.7 141h17.8M79.4 161.3h7.6"/>
</g>
<g fill="#0dab76" stroke="#0dab76" stroke-width=".21">
<circle cx="214" cy="39.5" r=".51"/>
<circle cx="186.1" cy="105.5" r=".51"/>
<circle cx="226.7" cy="141" r=".51"/>
<circle cx="51.5" cy="102.9" r=".51"/>
<circle cx="226.7" cy="110.6" r=".51"/>
<circle cx="214" cy="54.7" r=".51"/>
<circle cx="214" cy="62.3" r=".51"/>
<circle cx="252.1" cy="69.9" r=".51"/>
<circle cx="122.6" cy="49.6" r=".51"/>
<circle cx="186.1" cy="113.1" r=".51"/>
<circle cx="94.6" cy="171.5" r=".51"/>
<circle cx="109.9" cy="138.5" r=".51"/>
<circle cx="84.5" cy="138.5" r=".51"/>
<circle cx="84.5" cy="123.3" r=".51"/>
<circle cx="64.2" cy="108" r=".51"/>
</g>
<path d="M216.5 105.5h12.7v40.6h-12.7z" fill="none" stroke="#808080" stroke-width=".25"/>
<g font-size="3.7" fill="#c90d0c">
<text x="42.3" y="18.5">1</text>
<text x="84.4" y="18.5">2</text>
<text x="126.5" y="18.5">3</text>
<text x="168.6" y="18.5">4</text>
<text x="210.7" y="18.5">5</text>
<text x="252.9" y="18.5">6</text>
<text x="19.1" y="41.9">A</text>
<text x="275.6" y="41.9">A</text>
<text x="19.1" y="84.7">B</text>
<text x="275.6" y="84.7">B</text>
<text x="19" y="127.6">C</text>
<text x="275.5" y="127.6">C</text>
<text x="19" y="170.4">D</text>
<text x="275.5" y="170.4">D</text>
<text x="42.3" y="193.7">1</text>
<text x="84.4" y="193.7">2</text>
<text x="126.5" y="193.7">3</text>
<text x="168.6" y="193.7">4</text>
<text x="210.7" y="193.7">5</text>
<text x="252.9" y="193.7">6</text>
</g>
<g font-size="3.6" fill="#808080">
<text x="32.9" y="78.3">Power</text>
<text x="76.1" y="78.3">Head GPIO</text>
<text x="139.6" y="78.3">Sensor</text>
<text x="198" y="78.3">RaspberryPi</text>
<text x="180.2" y="162.1">M5Stack</text>
<text x="32.9" y="182.4">Servo Control</text>
</g>
<g font-size="3.6" fill="#c90d0c">
<text x="235.6" y="179.1">AKARI_Light_board</text>
<text x="235.3" y="189.4">Sheet:</text>
<text x="248.9" y="189.3">1/1</text>
</g>
<g font-size="2.5" fill="#808080">
<text x="212.5" y="33.9">5V</text>
<text x="39.8" y="41.5">5V</text>
<text x="150.5" y="36.4">3.3V</text>
<text x="157.9" y="40.7">GND</text>
<text x="168.5" y="37.4">J5</text>
<text x="220.3" y="36.3">J2</text>
<text x="51.5" y="46.1">J3</text>
<text x="80.4" y="44">5V 3.3V</text>
<text x="93.4" y="43.9">J7</text>
<text x="159.8" y="45.8">SDA</text>
<text x="203.8" y="47.1">TXD_PI</text>
<text x="87" y="52.1">G5</text>
<text x="112.4" y="52.1">G2</text>
<text x="160.1" y="48.6">SCL</text>
<text x="160.9" y="53.2">PH2.0-4A(Grove)</text>
<text x="203.8" y="49.6">RXD_PI</text>
<text x="51.5" y="59.8">MJ179PH</text>
<text x="87" y="54.7">G35</text>
<text x="87" y="57.2">RXD2</text>
<text x="112.4" y="54.7">G26</text>
<text x="112.4" y="57.2">TXD2</text>
<text x="119.8" y="56">GND</text>
<text x="150.5" y="59.3">3.3V</text>
<text x="38.5" y="63.6">GND</text>
<text x="94.6" y="62.3">BH-10SG</text>
<text x="157.9" y="63.6">GND</text>
<text x="168.5" y="60.3">J4</text>
<text x="160.5" y="71.2">G36</text>
<text x="211.2" y="71.2">GND</text>
<text x="160.9" y="76.3">PH2.0-4A(Grove)</text>
<text x="221.6" y="75">2×13（26P）</text>
<text x="249.3" y="76.3">GND</text>
<text x="48.9" y="97.3">3.3V</text>
<text x="71.8" y="99.4">IC2</text>
<text x="184.5" y="97.3">5V</text>
<text x="55.3" y="106.5">R2</text>
<text x="60.1" y="106.5">1k</text>
<text x="187.6" y="107.6">C1</text>
<text x="194.7" y="107.4">C2</text>
<text x="216.1" y="104.3">J1</text>
<text x="92.1" y="108">TXEN</text>
<text x="209" y="113.1">RST</text>
<text x="209.2" y="110.6">G36</text>
<text x="209.2" y="108">G35</text>
<text x="91.8" y="119.4">GND</text>
<text x="201.2" y="117.7">3.3V</text>
<text x="209.2" y="115.6">G25</text>
<text x="209.2" y="118.2">G26</text>
<text x="231.8" y="115.6">MOSI</text>
<text x="231.8" y="118.2">MISO</text>
<text x="241.7" y="116.9">GND</text>
<text x="56.5" y="122.7">3.3V</text>
<text x="68.5" y="120.2">SN74AHC1G04DBV</text>
<text x="117.5" y="122.5">TXD_O</text>
<text x="142.8" y="125.3">3.3V</text>
<text x="183.3" y="122">GND</text>
<text x="207.6" y="123.3">TXD0</text>
<text x="207.6" y="125.8">TXD2</text>
<text x="231.8" y="120.7">SCK</text>
<text x="231.8" y="123.3">RXD0</text>
<text x="231.8" y="125.8">RXD2</text>
<text x="62.2" y="126.5">R1</text>
<text x="66.2" y="126.6">10k</text>
<text x="209.1" y="128.3">SCL</text>
<text x="210.6" y="130.9">G5</text>
<text x="231.8" y="128.3">SDA</text>
<text x="231.8" y="130.9">G2</text>
<text x="71.8" y="135.3">IC1D</text>
<text x="99.7" y="135.3">IC1A</text>
<text x="127.6" y="135.3">IC1B</text>
<text x="135.5" y="137.5">RXD_PI</text>
<text x="202.3" y="138">5V</text>
<text x="209.2" y="133.4">G13</text>
<text x="210.6" y="135.9">G0</text>
<text x="231.8" y="133.4">G12</text>
<text x="231.8" y="135.9">G15</text>
<text x="240.6" y="138">HPWR</text>
<text x="46.4" y="138.5">TXD_PI</text>
<text x="144.8" y="139.1">IC1P</text>
<text x="195.6" y="140.5">BATT</text>
<text x="209.2" y="138.5">G34</text>
<text x="52.7" y="148.6">IC1</text>
<text x="59.1" y="148.6">74HC126D</text>
<text x="209.9" y="149.2">M5STACK-BUS-SOCKET</text>
<text x="69.2" y="155.5">J6</text>
<text x="80.4" y="155.8">5V</text>
<text x="92" y="155.8">3.3V</text>
<text x="142.6" y="155">GND</text>
<text x="84.2" y="167.7">GND</text>
<text x="93.1" y="165.7" transform="rotate(-90 93.1 165.7)">1k</text>
<text x="93.1" y="170.2" transform="rotate(-90 93.1 170.2)">R3</text>
<text x="99.7" y="171.5">DATA</text>
<text x="65.9" y="180.6">22-03-5035</text>
</g>
<g font-size="2.1" fill="#808080">
<text x="171.9" y="41.5">1</text>
<text x="223.2" y="39.1">1</text>
<text x="223.2" y="41.6">3</text>
<text x="231.6" y="39.1">2</text>
<text x="231.6" y="41.6">4</text>
<text x="96.2" y="46.7">1</text>
<text x="104.6" y="46.7">2</text>
<text x="171.9" y="44">2</text>
<text x="171.9" y="46.6">3</text>
<text x="223.2" y="44.2">5</text>
<text x="223.2" y="46.7">7</text>
<text x="231.6" y="44.2">6</text>
<text x="231.6" y="46.7">8</text>
<text x="44.6" y="49.3">VCC</text>
<text x="53.8" y="50.4">1</text>
<text x="96.2" y="49.3">3</text>
<text x="96.2" y="51.8">5</text>
<text x="104.6" y="49.3">4</text>
<text x="104.6" y="51.8">6</text>
<text x="171.9" y="49.1">4</text>
<text x="222.1" y="51.8">11</text>
<text x="223.2" y="49.3">9</text>
<text x="231.6" y="49.3">10</text>
<text x="231.6" y="51.8">12</text>
<text x="42.3" y="54.3">GND*2</text>
<text x="53.8" y="55.4">2</text>
<text x="96.2" y="54.3">7</text>
<text x="96.2" y="56.9">9</text>
<text x="104.6" y="54.3">8</text>
<text x="104.6" y="56.9">10</text>
<text x="222" y="54.3">13</text>
<text x="222" y="56.9">15</text>
<text x="222" y="59.4">17</text>
<text x="231.6" y="54.3">14</text>
<text x="231.6" y="56.9">16</text>
<text x="231.6" y="59.4">18</text>
<text x="171.9" y="64.3">1</text>
<text x="222" y="62">19</text>
<text x="222" y="64.5">21</text>
<text x="231.6" y="62">20</text>
<text x="231.6" y="64.5">22</text>
<text x="171.9" y="66.9">2</text>
<text x="171.9" y="69.4">3</text>
<text x="171.9" y="72">4</text>
<text x="222" y="67">23</text>
<text x="222" y="69.6">25</text>
<text x="231.6" y="67">24</text>
<text x="231.6" y="69.6">26</text>
<text x="68.2" y="102.6">5</text>
<text x="70.8" y="107.7">2</text>
<text x="74.1" y="103.7">VCC</text>
<text x="86.8" y="107.7">4</text>
<text x="220.1" y="107.7">1</text>
<text x="224.5" y="107.7">2</text>
<text x="68.2" y="112.7">1</text>
<text x="74.1" y="113.9">NC</text>
<text x="79.9" y="113.9">GND</text>
<text x="89.3" y="112.7">3</text>
<text x="220.1" y="110.2">3</text>
<text x="220.1" y="112.7">5</text>
<text x="224.5" y="110.2">4</text>
<text x="224.5" y="112.7">6</text>
<text x="220.1" y="115.3">7</text>
<text x="220.1" y="117.8">9</text>
<text x="224.5" y="115.3">8</text>
<text x="224.5" y="117.8">10</text>
<text x="218.9" y="122.9">13</text>
<text x="218.9" y="125.4">15</text>
<text x="219" y="120.4">11</text>
<text x="224.5" y="120.4">12</text>
<text x="224.5" y="122.9">14</text>
<text x="224.5" y="125.4">16</text>
<text x="218.9" y="128">17</text>
<text x="218.9" y="130.5">19</text>
<text x="224.5" y="128">18</text>
<text x="224.5" y="130.5">20</text>
<text x="68.9" y="133.1" transform="rotate(-90 68.9 133.1)">13</text>
<text x="96.8" y="133.1" transform="rotate(-90 96.8 133.1)">1</text>
<text x="124.7" y="133.1" transform="rotate(-90 124.7 133.1)">4</text>
<text x="145.1" y="133.6" transform="rotate(-90 145.1 133.6)">14</text>
<text x="218.9" y="133.1">21</text>
<text x="218.9" y="135.6">23</text>
<text x="224.5" y="133.1">22</text>
<text x="224.5" y="135.6">24</text>
<text x="59.4" y="138.1">12</text>
<text x="76.6" y="138.1">11</text>
<text x="88.6" y="138.1">2</text>
<text x="104.6" y="138.1">3</text>
<text x="116.5" y="138.1">5</text>
<text x="132.5" y="138.1">6</text>
<text x="218.9" y="138.1">25</text>
<text x="218.9" y="140.7">27</text>
<text x="218.9" y="143.2">29</text>
<text x="224.5" y="138.1">26</text>
<text x="224.5" y="140.7">28</text>
<text x="224.5" y="143.2">30</text>
<text x="145.1" y="144.5" transform="rotate(-90 145.1 144.5)">7</text>
<text x="76.6" y="161">1</text>
<text x="76.6" y="166.1">2</text>
<text x="76.6" y="171.1">3</text>
</g>
<g font-size="1.8" fill="#808080">
<text x="149.9" y="135.9" transform="rotate(-90 149.9 135.9)">VCC</text>
<text x="149.9" y="144.3" transform="rotate(-90 149.9 144.3)">GND</text>
</g>
</svg>
